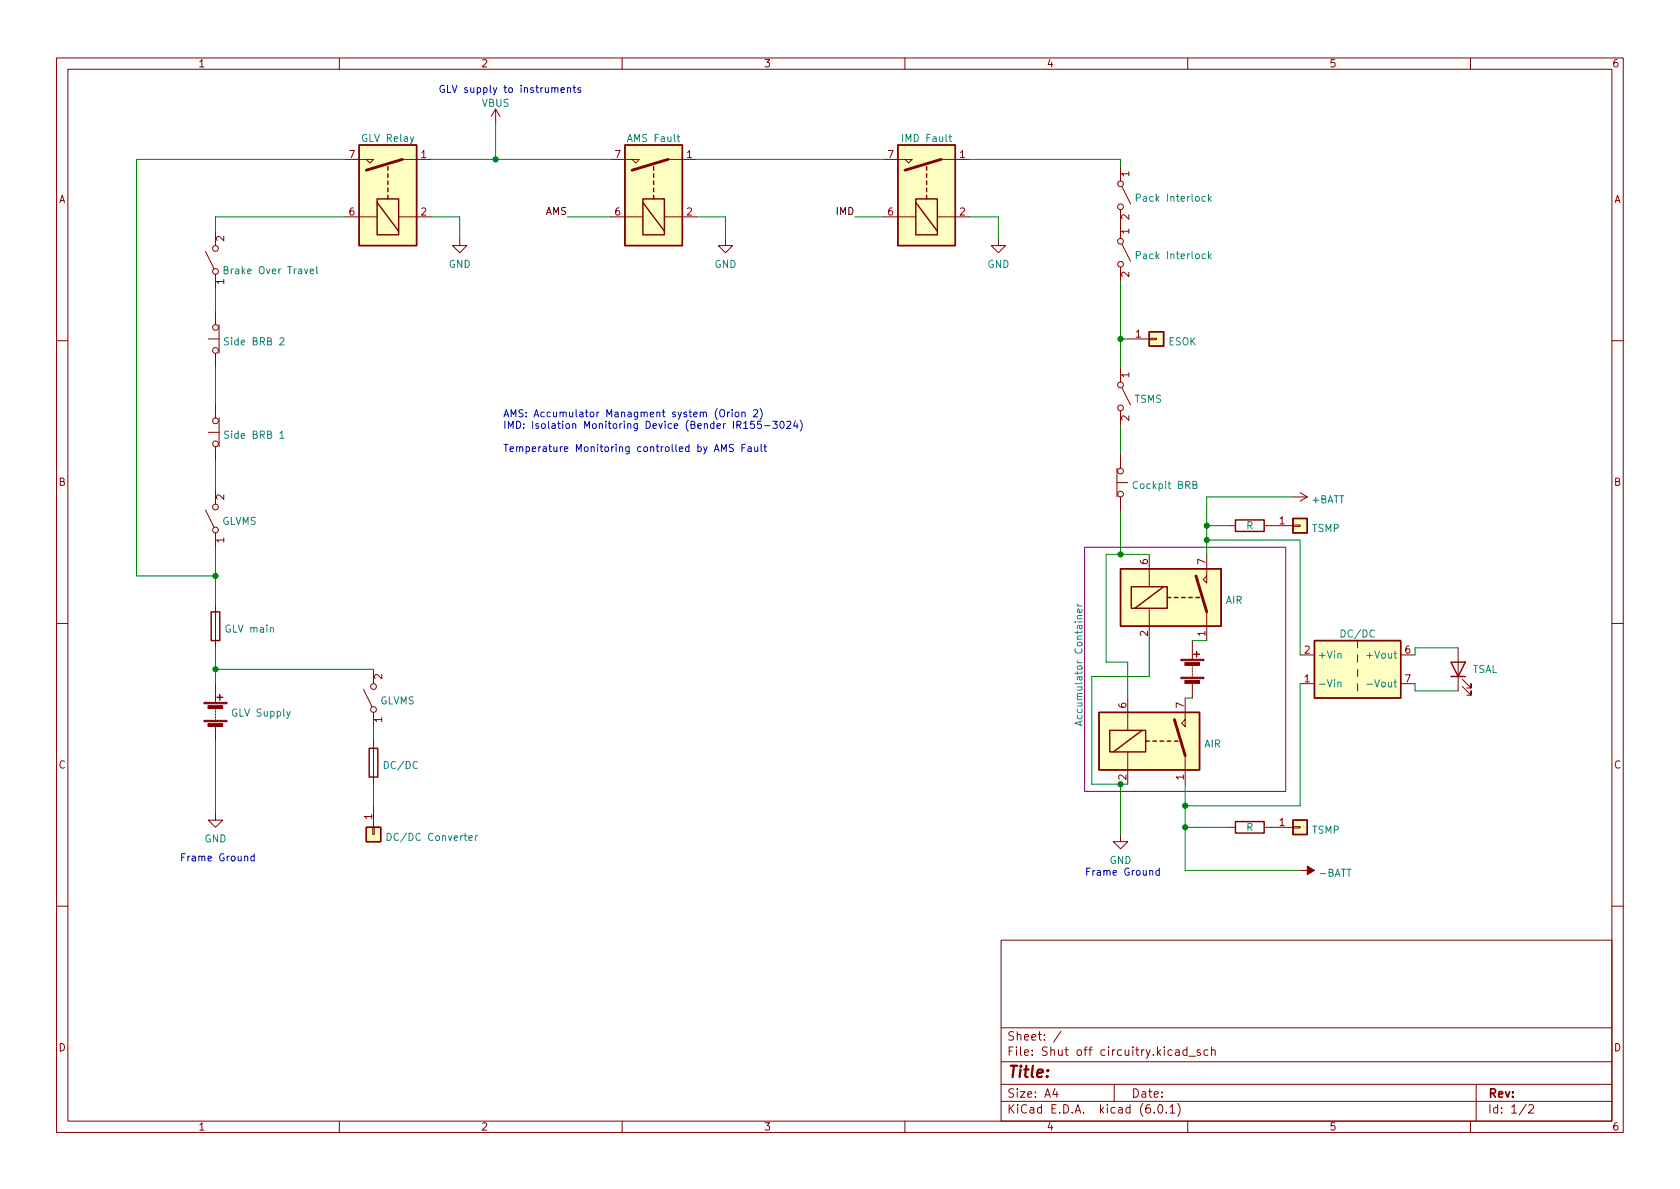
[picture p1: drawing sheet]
<svg xmlns="http://www.w3.org/2000/svg" width="297mm" height="210mm" viewBox="0 0 297 210" stroke-linecap="round" stroke-linejoin="round" font-family="sans-serif">
<g fill="none" stroke="#840000" stroke-width=".18">
<path d="M10 10.2h277v190.1h-277zM12 12.2h273v186.1h-273zM60 10.2v2M87.6 19.3l-.7 1.3M87.6 19.3v2.5M87.6 19.3l.8 1.3M110 10.2v2M160 10.2v2M210 10.2v2M260 10.2v2M61 28.2h5l-.6 .6-.6-.6M61 38.3h5.7"/>
<path d="M70.5 38.3h5.7M71.1 28.2h5.1M107.9 28.2h5.1l-.6 .6-.6-.6M107.9 38.3h5.8M117.5 38.3h5.7M118.1 28.2h5.1M156.2 28.2h5.1l-.6 .6-.7-.6M156.2 38.3h5.7M165.7 38.3h5.7M166.4 28.2h5M198.1 29.5v2.5M198.1 37.1v5.1"/>
<path d="M198.4 33l1.5 3.1M36.3 44.4l1.5 3.1M36.8 59.9h1.9M38.1 40.9v2.5M38.1 48.5v2.5M38.1 54.9v2.5M38.7 57.4v5.1M81.3 42.2v1.2h1.2l-1.2 1.3-1.3-1.3h1.3M128.3 42.2v1.2h1.2l-1.2 1.3-1.3-1.3h1.3M176.5 42.2v1.2h1.3l-1.3 1.3-1.2-1.3h1.2M198.1 47.2v2.6M198.4 43.2l1.5 3"/>
<path d="M199.4 59.9h3.8M203.2 59.8h1.3v.3h-1.3zM10 60.2h2M36.8 76.4h1.9M38.1 62.5v2.5M38.1 71.4v2.5M38.1 79v2.5M38.7 73.9v5.1M198.1 65v2.6M198.1 72.6v2.6M198.4 68.6l1.5 3M285 60.2h2"/>
<path d="M36.3 90.2l1.5 3M38.1 86.6v2.5M38.1 94.2v2.6M197.5 82.8v5.1M197.5 85.3h1.9M198.1 80.3v2.5M198.1 87.9v2.5M203.2 98v5.8M213.4 98v5.1l-.7-.6 .7-.7M217.2 93h1.2M223.5 93h5.1M228.6 92.8h1.3v.3h-1.3z"/>
<path d="M228.6 87.9h2.5M229.9 87.1l1.2 .8M231.1 87.9l-1.2 .7M10 110.2h2M38.1 106.9v7.6M66 118.4v2.5M203.2 107.6v5.7M210.8 113.3v3.3M210.8 117.6v.3M210.8 118.1v.3M210.8 118.6v.3M210.8 119.1v.3"/>
<path d="M210.8 119.6v.3M213.4 108.2v5.1M229.9 115.8h2.5M240 113.3v1.2M240 115.8v1.3M240 118.4v1.2M247.6 115.8h2.6M257.8 114.5v7.7M285 110.2h2M38.1 120.9v3.3M38.1 125.2v.3M38.1 125.7v.3"/>
<path d="M38.1 126.2v.3M38.1 126.7v.3M38.1 127.2v.3M38.1 128.5v2.6M64.3 121.9l1.5 3.1M66 126v2.5M66 131.1v7.6M199.4 123.4v5.8M199.4 133v5.7M209.5 123.4v5.1l-.6-.6 .6-.7M209.5 133.6v5.1M210.8 120.9v2.5"/>
<path d="M229.9 120.9h2.5M240 120.9v1.3M247.6 120.9h2.6M258.6 121.4l1.5 1.5v-.7v.7h-.8M258.6 120.1l1.5 1.6v-.8v.8h-.8M38.1 143.8v1.2h1.3l-1.3 1.3-1.3-1.3h1.3M65.9 146.3h.3v1.3h-.3zM66 142.5v3.8M198.1 147.6v1.2h1.3l-1.3 1.3-1.3-1.3h1.3M217.2 146.3h1.2M223.5 146.3h5.1M228.6 146.2h1.3v.2h-1.3z"/>
<path d="M229.9 153.9h2.5M10 160.2h2M177 166.3h108v32h-108zM285 160.2h2M60 198.3v2M110 198.3v2M160 198.3v2M177 194.8h108M177 191.8h108M177 187.8h108M177 181.8h108M186.5 192.5l-.4 1h1"/>
<path d="M186.9 193v1M187.6 182.4l-1.3 1.9M197 191.8v3M204.1 196.7v.1M204.9 195.4l.2-.1a.81 .81 0 0 1 .6 .7 .81 .81 0 0 1-.3 .8h-.2a.81 .81 0 0 1-.6-.6 .81 .81 0 0 1 .3-.8zM206.2 196.7v.1M206.9 195.8l.4-.5v1.5M206.9 196.8h.8M207.9 185.7h.5l.1 .9M208.2 195.1a1.72 1.72 0 0 1 0 2.3M208.5 186l-.5 .1a.29 .29 0 0 0-.2 .2 .29 .29 0 0 0 .2 .3h.5M209.9 185.7l-.5-.1-.3 .3v.4l.2 .3h.6"/>
<path d="M209.9 185.1v1.5M210 198.3v2M210.2 186.8h1.2M212.2 185.7l-.3-.1-.3 .2 .1 .3 .5 .1v.4h-.6M213.6 185.7l-.5-.1-.2 .3v.4l.1 .3h.6M214.2 185.8l.2-.2 .4 .1 .1 .9M214.2 185.1v1.5M260 198.3v2M261 191.8v6.5M269.9 195.3l-1.3 1.9M270.3 195.5l.6-.2 .2 .2 .1 .3-1 1h1"/>
<circle cx="198.1" cy="36.6" r=".51"/>
<circle cx="198.1" cy="32.5" r=".51"/>
<circle cx="38.1" cy="57.9" r=".51"/>
<circle cx="38.1" cy="48" r=".51"/>
<circle cx="38.1" cy="43.9" r=".51"/>
<circle cx="198.1" cy="42.7" r=".51"/>
<circle cx="198.1" cy="46.7" r=".51"/>
<circle cx="38.1" cy="62" r=".51"/>
<circle cx="38.1" cy="78.5" r=".51"/>
<circle cx="38.1" cy="74.4" r=".51"/>
<circle cx="198.1" cy="72.1" r=".51"/>
<circle cx="198.1" cy="68.1" r=".51"/>
<circle cx="38.1" cy="93.7" r=".51"/>
<circle cx="38.1" cy="89.7" r=".51"/>
<circle cx="198.1" cy="83.3" r=".51"/>
<circle cx="198.1" cy="87.4" r=".51"/>
<circle cx="66" cy="121.4" r=".51"/>
<circle cx="66" cy="125.5" r=".51"/>
</g>
<path d="M191.8 96.8h35.5v43.1h-35.5z" fill="#fff" stroke="#fff" stroke-width=".18"/>
<path d="M191.8 96.8h35.5v43.1h-35.5z" fill="none" stroke="#840084" stroke-width=".18"/>
<g fill="none" stroke="#008484" stroke-width=".18">
<path d="M119.7 24.2h.5M119.9 23.8v1l.3 .2M167.8 24.2h.4M167.9 23.8v1l.3 .2M200.9 35l.6-.1 .1-.2v-.3l-.7-.1v1.3M213.7 34.3v1.3M213.8 35.1l.4 .5M214.2 34.7l-.5 .5M39.6 47.7h.6l.1-.2-.1-.2-.6-.2v1.3h.5l.2-.1 .1-.3-.4-.3M49.5 59.8l.5-.1 .2 .4-.8 .9h.8M54.9 48l.6-.1-.1-.3h-.4l-.1 .1v.6h.5M56 47.1v1.1l.2 .2"/>
<path d="M200.9 45.1h.6l.1-.2v-.3l-.7-.1v1.3M213.7 44.5v1.3M213.8 45.3l.4 .5M214.2 44.9l-.5 .5M49.5 76.6l.4-.4v1.3M49.5 77.5h.7M210.9 85.7h.6l.1-.2-.1-.3-.6-.1v1.3h.5l.2-.1 .1-.3-.3-.3M190.5 106.8l.2 .4M190.5 107.2h.8M191.3 107.8v.3l-.2 .2-.6-.1v-.4l.3-.1 .1 .6M236.6 115.7l.1-.2 .3 .1 .1 .8M51.3 125.8l-.4 1.2-.2 .1"/>
<path d="M191 127.6v.6M191.3 127.5l-1.2 .4 1.2 .4M236.6 120.7l.1-.1 .3 .1 .1 .8M241.7 121h1M68.5 147.4a.64 .64 0 0 1 .7 .6 .64 .64 0 0 1-.7 .6zM84.1 147.8v.8M84.4 147.8l-.3 .2"/>
</g>
<g fill="#ffffc2" stroke="#ffffc2" stroke-width=".18">
<path d="M158.7 25.6h10.2v17.8h-10.2z"/>
<path d="M64.8 146.3h2.5v2.5h-2.5z"/>
<path d="M232.4 113.3h15.2v10.1h-15.2z"/>
<path d="M63.5 25.6h10.2v17.8h-10.2z"/>
<path d="M110.5 25.6h10.1v17.8h-10.1z"/>
<path d="M203.2 58.7h2.5v2.5h-2.5z"/>
<path d="M198.1 100.6h17.8v10.1h-17.8z"/>
<path d="M228.6 91.7h2.5v2.5h-2.5z"/>
<path d="M194.3 126h17.8v10.1h-17.8z"/>
<path d="M228.6 145h2.5v2.6h-2.5z"/>
</g>
<g fill="none" stroke="#840000" stroke-width=".25">
<path d="M63.5 25.6h10.2v17.8h-10.2zM66.7 35.2h3.8v6.3h-3.8zM66.7 35.8l3.8 5.1M68.6 29.5v.6M68.6 30.7v.7M68.6 32v.6M68.6 33.3v.6M68.6 34.5v.7M110.5 25.6h10.1v17.8h-10.1zM113.7 35.2h3.8v6.3h-3.8zM113.7 35.8l3.8 5.1M115.6 29.5v.6"/>
<path d="M115.6 30.7v.7M115.6 32v.6M115.6 33.3v.6M115.6 34.5v.7M158.7 25.6h10.2v17.8h-10.2zM161.9 35.2h3.8v6.3h-3.8zM161.9 35.8l3.8 5.1M163.8 29.5v.6M163.8 30.7v.7M163.8 32v.6M163.8 33.3v.6M163.8 34.5v.7"/>
<path d="M203.2 58.7h2.5v2.5h-2.5zM218.4 91.9h5.1v2.1h-5.1zM228.6 91.7h2.5v2.5h-2.5zM37.3 108.2h1.6v5.1h-1.6zM198.1 100.6h17.8v10.1h-17.8zM200 103.8h6.4v3.8h-6.4zM205.7 103.8l-5 3.8M206.4 105.7h.6M207.6 105.7h.7M208.9 105.7h.6M210.2 105.7h.6M211.1 115.7h1"/>
<path d="M211.5 105.7h.6M211.6 115.2v1M232.4 113.3h15.2v10.1h-15.2zM256.5 117.1h2.6l-1.3 2.5zM256.5 119.6h2.6M38.4 123.3h1M38.9 122.8v1M65.3 132.3h1.5v5.1h-1.5zM194.3 126h17.8v10.1h-17.8zM196.2 129.2h6.4v3.8h-6.4zM201.9 129.2l-5.1 3.8M202.6 131.1h.6"/>
<path d="M203.8 131.1h.7M205.1 131.1h.6M206.4 131.1h.6M207.6 131.1h.7M64.8 146.3h2.5v2.5h-2.5zM218.4 145.3h5.1v2h-5.1zM228.6 145h2.5v2.6h-2.5z"/>
</g>
<path d="M71.1 28.2l-6.3 1.9M118.1 28.2l-6.3 1.9M166.4 28.2l-6.4 1.9M211.5 101.8l1.9 6.4M207.6 127.2l1.9 6.4" fill="none" stroke="#840000" stroke-width=".51"/>
<g fill="#840000" stroke="#840000" stroke-width=".18">
<path d="M36.1 127.4h4v.2h-4z"/>
<path d="M36.1 124.2h4v.3h-4z"/>
<path d="M36.8 128h2.6v.5h-2.6z"/>
<path d="M36.8 124.8h2.6v.5h-2.6z"/>
<path d="M208.8 119.8h4.1v.2h-4.1z"/>
<path d="M208.8 116.6h4.1v.2h-4.1z"/>
<path d="M209.5 120.3h2.6v.5h-2.6z"/>
<path d="M209.5 117.2h2.6v.5h-2.6z"/>
<path d="M231.1 153.2l1.3 .7-1.3 .8z"/>
</g>
<g fill="none" stroke="#0000c2" stroke-width=".18">
<path d="M99.2 15.9l.6-.1-.1-.2-.3-.1-.2 .2 .1 .6h.4M100.3 15.6l.2-.1 .3 .1 .1 .7M100.3 15.5v.8M101.3 15.5h.5M101.5 15.1v1.1l.3 .1M102.6 15.6l-.3-.1-.1 .2v.2l.4 .1v.3h-.4M127.3 72.6l.3-.2a.43 .43 0 0 1 .5 .5v.4a.42 .42 0 0 1-.4 .4 .42 .42 0 0 1-.4-.4zM127.6 79.8v-1.2l.4 .9 .4-.9v1.2M128.6 72.9v.8M129 72.9l-.4 .2M129.4 72.4v.2M129.4 72.9v.8"/>
<path d="M129.7 78.6h-.5l-.2 .1v.4l.6 .2 .1 .3-.3 .2h-.4M130.1 72.9h.3l.2 .2v.4l-.2 .2h-.3l-.1-.2zM131.2 73l.2-.1h.3v.8M131.2 72.9v.8M131.2 79.2h.4M131.5 75.8h.7M131.8 78.6h-.6v1.2M132.3 79.1h.5v.7M132.8 79.3l-.4 .1-.2 .1 .2 .3h.4M133.2 72.6l.5-.2 .3 .4-.8 .9h.8M133.4 74.5h-.6l-.1 .6 .2-.1h.4l.1 .2v.4l-.2 .2-.5-.2M133.4 79l.1 .8h.3l.2-.1"/>
<path d="M134 79v.8M134.4 72.3a1.46 1.46 0 0 1 0 1.9M134.6 74.5h-.6l-.1 .6 .2-.1h.4l.1 .2v.4l-.2 .2-.5-.2M134.6 78.6v1.1l.2 .1M135.1 79h.4M135.2 75.3h.9M135.2 78.6v1.1l.3 .1M136.6 74.5h.8l-.4 .5 .4 .1v.5l-.2 .2-.6-.2M138 74.6l.2-.1a.68 .68 0 0 1 .4 .6 .68 .68 0 0 1-.4 .7l-.2-.2-.1-.3zM139.1 74.6l.5-.1 .2 .4-.7 .9h.7M140.6 74.4l-.3 .9h.8M140.9 74.9v.9"/>
<path d="M141.5 74.3a1.46 1.46 0 0 1 0 1.9M43.3 151.5l.1-.1 .3 .1 .1 .7M44.9 151.5l-.3-.1-.3 .2 .2 .6h.4M44.9 151v1.2M203.3 154.1l.2-.2 .3 .1v.8M205 154l-.4-.1-.2 .3 .1 .5h.5M205 153.5v1.3"/>
</g>
<g fill="none" stroke="#008400" stroke-width=".18">
<path d="M61 38.3h-22.9v2.6M61 28.2h-36.9v73.6h14M76.2 38.3h5.1v3.9M76.2 28.2h31.7M87.6 21.8v6.4M100.3 38.3h7.6M123.2 38.3h5.1v3.9M123.2 28.2h33M151.1 38.3h5.1M171.4 28.2h26.7v1.3M171.4 38.3h5.1v3.9M38.1 51v3.9"/>
<path d="M198.1 49.8v15.2M198.1 59.9h1.3M38.1 65v6.4M198.1 75.2v5.1M38.1 81.5v5.1M38.1 96.8v10.1M198.1 90.4v7.6M203.2 98h-7.6v19.1h3.8v6.3M213.4 95.5h16.5v20.3M213.4 93h3.8M228.6 87.9h-15.2v10.1M38.1 114.5v6.4"/>
<path d="M38.1 118.4h27.9M203.2 113.3v6.3h-10.2v19.1h6.4M210.8 113.3h2.6M257.8 114.5h-7.6v1.3M38.1 131.1v12.7M66 128.5v2.6M66 138.7v3.8M198.1 138.7v8.9M209.5 138.7v15.2h20.4M209.5 123.4h1.3M229.9 120.9v21.6h-20.4M250.2 120.9v1.3h7.6"/>
<path d="M209.5 146.3h7.7"/>
</g>
<g fill="#008400" stroke="#008400" stroke-width=".18">
<circle cx="38.1" cy="118.4" r=".46"/>
<circle cx="38.1" cy="101.8" r=".46"/>
<circle cx="198.1" cy="59.9" r=".46"/>
<circle cx="213.4" cy="93" r=".46"/>
<circle cx="213.4" cy="95.5" r=".46"/>
<circle cx="87.6" cy="28.2" r=".46"/>
<circle cx="198.1" cy="98" r=".46"/>
<circle cx="209.5" cy="146.3" r=".46"/>
<circle cx="209.5" cy="142.5" r=".46"/>
<circle cx="198.1" cy="138.7" r=".46"/>
</g>
<text font-size="2.8" fill="#840000" x="178" y="190.6">Title:</text>
<g font-size="2.1" fill="#840000">
<text x="178" y="184">Sheet: /</text>
<text x="178" y="186.7">File: Shut off circuitry.kicad_sch</text>
<text x="178" y="196.9">KiCad E.D.A. kicad (6.0.1)</text>
<text x="178" y="194.1">Size: A4</text>
<text x="200" y="194.1">Date:</text>
<text x="263" y="194.1">Rev:</text>
<text x="263" y="196.9">Id: 1/2</text>
</g>
<g font-size="1.8" fill="#840000">
<text x="35" y="11.9">1</text>
<text x="85" y="11.9">2</text>
<text x="135" y="11.9">3</text>
<text x="185" y="11.9">4</text>
<text x="235" y="11.9">5</text>
<text x="285" y="11.9">6</text>
<text x="61.7" y="27.9">7</text>
<text x="74.4" y="27.9">1</text>
<text x="108.7" y="27.9">7</text>
<text x="121.4" y="27.9">1</text>
<text x="157" y="27.9">7</text>
<text x="169.7" y="27.9">1</text>
<text x="10.3" y="35.9">A</text>
<text x="199.6" y="31.2" transform="rotate(-90 199.6 31.2)">1</text>
<text x="285.3" y="35.9">A</text>
<text x="61.7" y="38.1">6</text>
<text x="74.4" y="38.1">2</text>
<text x="108.7" y="38.1">6</text>
<text x="121.4" y="38.1">2</text>
<text x="157" y="38.1">6</text>
<text x="169.7" y="38.1">2</text>
<text x="199.6" y="41.4" transform="rotate(-90 199.6 41.4)">1</text>
<text x="199.6" y="38.8" transform="rotate(-90 199.6 38.8)">2</text>
<text x="39.6" y="42.7" transform="rotate(-90 39.6 42.7)">2</text>
<text x="39.6" y="50.3" transform="rotate(-90 39.6 50.3)">1</text>
<text x="199.6" y="49" transform="rotate(-90 199.6 49)">2</text>
<text x="200.8" y="59.7">1</text>
<text x="199.6" y="66.8" transform="rotate(-90 199.6 66.8)">1</text>
<text x="199.6" y="74.4" transform="rotate(-90 199.6 74.4)">2</text>
<text x="10.3" y="85.9">B</text>
<text x="39.6" y="88.4" transform="rotate(-90 39.6 88.4)">2</text>
<text x="285.3" y="85.9">B</text>
<text x="39.6" y="96" transform="rotate(-90 39.6 96)">1</text>
<text x="226.2" y="92.7">1</text>
<text x="202.9" y="99.8" transform="rotate(-90 202.9 99.8)">6</text>
<text x="213.1" y="99.8" transform="rotate(-90 213.1 99.8)">7</text>
<text x="202.9" y="112.5" transform="rotate(-90 202.9 112.5)">2</text>
<text x="213.1" y="112.5" transform="rotate(-90 213.1 112.5)">1</text>
<text x="230.6" y="115.6">2</text>
<text x="248.4" y="115.6">6</text>
<text x="67.6" y="120.1" transform="rotate(-90 67.6 120.1)">2</text>
<text x="199.1" y="125.2" transform="rotate(-90 199.1 125.2)">6</text>
<text x="209.3" y="125.2" transform="rotate(-90 209.3 125.2)">7</text>
<text x="230.6" y="120.6">1</text>
<text x="248.4" y="120.6">7</text>
<text x="67.6" y="127.7" transform="rotate(-90 67.6 127.7)">1</text>
<text x="10.3" y="135.9">C</text>
<text x="199.1" y="137.9" transform="rotate(-90 199.1 137.9)">2</text>
<text x="209.3" y="137.9" transform="rotate(-90 209.3 137.9)">1</text>
<text x="285.3" y="135.9">C</text>
<text x="65.8" y="144.9" transform="rotate(-90 65.8 144.9)">1</text>
<text x="226.2" y="146">1</text>
<text x="10.3" y="185.9">D</text>
<text x="285.3" y="185.9">D</text>
<text x="35" y="199.9">1</text>
<text x="85" y="199.9">2</text>
<text x="135" y="199.9">3</text>
<text x="185" y="199.9">4</text>
<text x="235" y="199.9">5</text>
<text x="285" y="199.9">6</text>
</g>
<g font-size="1.8" fill="#0000c2">
<text x="77.5" y="16.4">GLV supply to instruments</text>
<text x="88.9" y="73.8">AMS: Accumulator Managment system (Orion 2)</text>
<text x="88.9" y="75.8">IMD: Isolation Monitoring Device (Bender IR155-3024)</text>
<text x="88.9" y="79.9">Temperature Monitoring controlled by AMS Fault</text>
<text x="31.7" y="152.3">Frame Ground</text>
<text x="191.8" y="154.8">Frame Ground</text>
</g>
<g font-size="1.8" fill="#008484">
<text x="85.2" y="18.9">VBUS</text>
<text x="64.2" y="25.1">GLV Relay</text>
<text x="111.2" y="25.1">AMS Fault</text>
<text x="159.9" y="25.1">IMD Fault</text>
<text x="201.5" y="35.7">Pack Interlock</text>
<text x="79.3" y="47.4">GND</text>
<text x="126.3" y="47.4">GND</text>
<text x="174.6" y="47.4">GND</text>
<text x="201.5" y="45.8">Pack Interlock</text>
<text x="40.3" y="48.5">Brake Over Travel</text>
<text x="40.2" y="61.1">Side BRB 2</text>
<text x="206.6" y="61.1">ESOK</text>
<text x="200.6" y="71.2">TSMS</text>
<text x="40.2" y="77.6">Side BRB 1</text>
<text x="200.6" y="86.5">Cockpit BRB</text>
<text x="231.9" y="89">+BATT</text>
<text x="39.2" y="92.8">GLVMS</text>
<text x="220.3" y="93.6">R</text>
<text x="232" y="94.1">TSMP</text>
<text x="216.7" y="106.8">AIR</text>
<text x="40.1" y="111.9">GLV main</text>
<text x="237.2" y="112.7">DC/DC</text>
<text x="232.9" y="116.5">+Vin</text>
<text x="242.2" y="116.5">+Vout</text>
<text x="260.3" y="119">TSAL</text>
<text x="67.1" y="124.6">GLVMS</text>
<text x="232.9" y="121.5">-Vin</text>
<text x="242.6" y="121.5">-Vout</text>
<text x="41.2" y="126.7">GLV Supply</text>
<text x="191.4" y="127.3" transform="rotate(-90 191.4 127.3)">Accumulator Container</text>
<text x="68.3" y="136">DC/DC</text>
<text x="212.9" y="132.2">AIR</text>
<text x="36.1" y="149">GND</text>
<text x="69.1" y="148.7">DC/DC Converter</text>
<text x="220.3" y="146.9">R</text>
<text x="232" y="147.4">TSMP</text>
<text x="196.2" y="152.8">GND</text>
<text x="233.4" y="155">-BATT</text>
</g>
<g font-size="1.8">
<text x="96.4" y="38">AMS</text>
<text x="147.9" y="38">IMD</text>
</g>
</svg>
